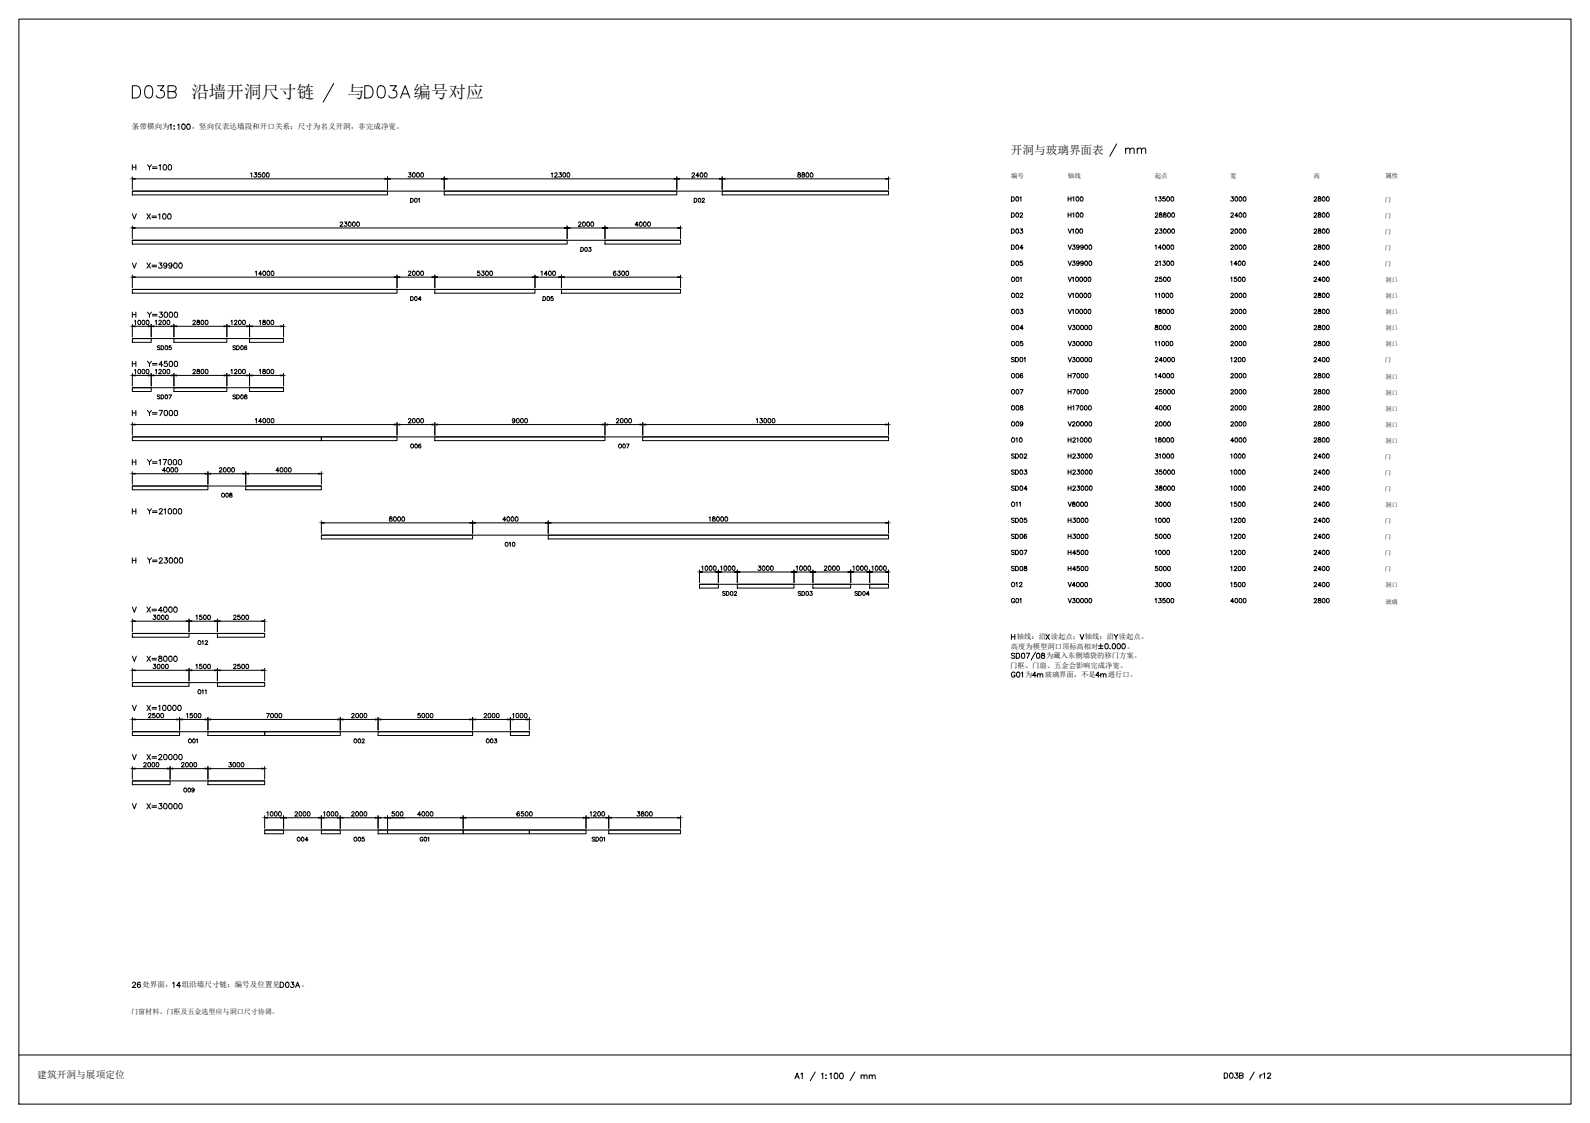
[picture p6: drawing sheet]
<svg xmlns="http://www.w3.org/2000/svg" width="841mm" height="594mm" viewBox="0 0 841 594" stroke-linecap="round" stroke-linejoin="round" font-family="sans-serif">
<!-- layer: GX_FRAME -->
<path d="M10 10h821v574h-821zM10 558h821" fill="none" stroke="#000" stroke-width=".53"/>
<!-- layer: GX_NOTE -->
<g fill="none" stroke="#000" stroke-width=".53">
<path d="M70 45h2a3 3 0 0 1 2 4 3 3 0 0 1-2 3h-2zM77 46a2.1 2.1 0 0 1 4 1v1a2.8 2.8 0 0 1-3 4 4 4 0 0 1-1-6zM83 45h4l-2 3a2.2 2.2 0 0 1 1 3 2.2 2.2 0 0 1-3 0M89 48h4v-1v-1l-1-1h-3v7h3a1.7 1.7 0 0 0 1-2 1.7 1.7 0 0 0-1-2M177 44l-6 10M193 45h2a3 3 0 0 1 2 4 3 3 0 0 1-2 3h-2zM200 46a2.1 2.1 0 0 1 3 1 3 3 0 0 1 1 3 3 3 0 0 1-4 2 5 5 0 0 1 0-6zM206 45h4l-2 3a2.2 2.2 0 0 1 1 3 2.2 2.2 0 0 1-3 0M212 52l2-7 3 7M213 50h3M90 66v2M92 67h.1"/>
<path d="M92 68h.1M94 66h1v2M535 336v2M535 337h2M537 336v2M553 336l2 2M555 336l-2 2M571 336l1 2 1-2M589 336l1 1 1-1M590 337v1M537 346h-2l2 1v1h-2M537 356a1 1 0 0 0-1 0 1 1 0 0 0-1 1 1 1 0 0 0 1 1 1 1 0 0 0 1-1h-1"/>
<path d="M538 346a1.5 1.5 0 0 1 1 1 1.5 1.5 0 0 1-1 1zM540 356h1v2M543 346h2l-2 2M548 345l-3 4M548 357h-2l1-1v2M549 357h1v1M549 356v2M550 357h1l1 1M551 346l2 1a.9 .9 0 0 1-1 1 .9 .9 0 0 1-1-1l1-1zM581 342h2M581 343h2M582 357h-2l1-1v2"/>
<path d="M582 357h2v1M582 356v2M582 341v2M584 357h1v1M587 343h.1M74 520a1.2 1.2 0 0 0-1 1 1.2 1.2 0 0 0 1 1 .9 .9 0 0 0 0-1 .9 .9 0 0 0-1 0M148 520h1a1.5 1.5 0 0 1 1 1 1.5 1.5 0 0 1-1 1h-1zM154 520h1v1a.9 .9 0 0 1 0 1 .9 .9 0 0 1-1 0M70 520h1h1l-2 2h2M91 520h1v2M95 521h-2l2-1v2M156 522l1-2 1 2"/>
<path d="M157 521h1M420 571l2-3 1 3M421 570h1M424 568v3M431 567l-2 5M434 568h1v3M437 569h.1M437 570h.1M439 568h1v3M452 567l-2 5M455 569h2v2M455 569v2"/>
<path d="M457 569h1l1 2M460 569h1v2M460 569v2M461 569h2v2M648 568a1.5 1.5 0 0 1 1 1 1.5 1.5 0 0 1-1 1zM653 568h2l-1 1a.9 .9 0 0 1 1 1 1 1 0 0 1-2 0M656 569h1l1-1h-2v2h1l1-1h-1M663 567l-2 4M666 569v1M668 569h-2M668 568h1v2M670 568h1h1l-2 2h2"/>
<circle cx="97" cy="67" r="1.3"/>
<circle cx="100" cy="67" r="1.3"/>
<circle cx="539" cy="357" r="1.2"/>
<circle cx="541" cy="347" r="1.2"/>
<circle cx="549" cy="347" r="1.2"/>
<circle cx="585" cy="342" r="1.2"/>
<circle cx="589" cy="342" r="1.2"/>
<circle cx="592" cy="342" r="1.2"/>
<circle cx="594" cy="342" r="1.2"/>
<circle cx="152" cy="521" r="1.3"/>
<circle cx="442" cy="569" r="1.4"/>
<circle cx="445" cy="569" r="1.4"/>
<circle cx="651" cy="569" r="1.3"/>
</g>
<!-- layer: GX_WALL -->
<g fill="none" stroke="#000" stroke-width=".53">
<path d="M70 101h135v2h-135zM70 101h400M235 101h123v2h-123zM382 101h88v2h-88zM70 127h230v2h-230zM70 127h290M320 127h40v2h-40zM70 153h140v2h-140zM70 153h290M230 153h53v2h-53zM297 153h63v2h-63zM70 179h10v2h-10z"/>
<path d="M70 179h80M92 179h28v2h-28zM132 179h18v2h-18zM70 205h10v2h-10zM70 205h80M92 205h28v2h-28zM132 205h18v2h-18zM70 231h100v2h-100zM70 231h400M170 231h40v2h-40zM230 231h90v2h-90zM340 231h130v2h-130z"/>
<path d="M70 257h40v2h-40zM70 257h100M130 257h40v2h-40zM170 283h80v2h-80zM170 283h300M290 283h180v2h-180zM370 309h10v2h-10zM370 309h100M390 309h30v2h-30zM430 309h20v2h-20zM460 309h10v2h-10zM70 335h30v2h-30z"/>
<path d="M70 335h70M115 335h25v2h-25zM70 361h30v2h-30zM70 361h70M115 361h25v2h-25zM70 387h25v2h-25zM70 387h210M110 387h30v2h-30zM140 387h40v2h-40zM200 387h50v2h-50zM270 387h10v2h-10zM70 413h20v2h-20z"/>
<path d="M70 413h70M110 413h30v2h-30zM140 439h10v2h-10zM140 439h220M170 439h10v2h-10zM200 439h5v2h-5zM205 439h40v2h-40zM245 439h35v2h-35zM280 439h30v2h-30zM322 439h38v2h-38z"/>
</g>
<!-- layer: GX_DIM -->
<g fill="none" stroke="#000" stroke-width=".53">
<path d="M70 94v6M71 95h133M205 94v6M206 95h28M235 94v6M236 95h121M358 94v6M359 95h22M382 94v6M383 95h86M470 94v6M70 120v6"/>
<path d="M300 120v6M320 120v6M360 120v6M71 121h228M301 121h18M321 121h38M70 146v6M71 147h138M210 146v6M211 147h18M230 146v6M231 147h51"/>
<path d="M283 146v6M284 147h12M297 146v6M298 147h61M360 146v6M70 172v6M80 172v6M81 173h10M92 172v6M93 173h26M120 172v6M121 173h10"/>
<path d="M132 172v6M133 173h16M150 172v6M70 198v6M80 198v6M92 198v6M93 199h26M120 198v6M132 198v6M133 199h16M150 198v6M70 224v6"/>
<path d="M71 225h138M210 224v6M211 225h18M230 224v6M231 225h88M320 224v6M321 225h18M340 224v6M341 225h128M470 224v6M70 250v6M71 251h38"/>
<path d="M110 250v6M111 251h18M130 250v6M131 251h38M170 250v6M170 276v6M171 277h78M250 276v6M251 277h38M290 276v6M291 277h178M470 276v6"/>
<path d="M370 302v6M380 302v6M390 302v6M391 303h28M420 302v6M430 302v6M431 303h18M450 302v6M460 302v6M470 302v6M70 328v6M71 329h28"/>
<path d="M100 328v6M101 329h13M115 328v6M116 329h23M140 328v6M70 354v6M71 355h28M100 354v6M101 355h13M115 354v6M116 355h23M140 354v6"/>
<path d="M70 380v6M95 380v6M110 380v6M180 380v6M200 380v6M250 380v6M270 380v6M280 380v6M71 381h23M96 381h13M111 381h68M181 381h18"/>
<path d="M201 381h48M251 381h18M70 406v6M71 407h18M90 406v6M91 407h18M110 406v6M111 407h28M140 406v6M140 432v6M150 432v6M151 433h18"/>
<path d="M170 432v6M180 432v6M181 433h18M200 432v6M201 433h3M205 432v6M205 433h39M245 432v6M246 433h63M310 432v6M311 433h10M322 432v6"/>
<path d="M323 433h36M360 432v6"/>
</g>
<g fill="#000" stroke="#000" stroke-width=".53">
<path d="M70 95l1-1v1zM204 94l1 1h-1zM205 95l1-1v1zM234 94l1 1h-1zM235 95l1-1v1zM357 94l1 1h-1zM358 95l1-1v1zM381 94l1 1h-1zM382 95l1-1v1zM469 94l1 1h-1zM70 121l1-1v1zM299 120l1 1h-1z"/>
<path d="M300 121l1-1v1zM319 120l1 1h-1zM320 121l1-1v1zM359 120l1 1h-1zM70 147l1-1v1zM209 146l1 1h-1zM210 147l1-1v1zM229 146l1 1h-1zM230 147l1-1v1zM282 146l1 1h-1zM283 147l1-1v1zM296 146l1 1h-1z"/>
<path d="M297 147l1-1v1zM359 146l1 1h-1zM92 173l1-1v1zM119 172l1 1h-1zM132 173l1-1v1zM149 172l1 1h-1zM92 199l1-1v1zM119 198l1 1h-1zM132 199l1-1v1zM149 198l1 1h-1zM70 225l1-1v1zM209 224l1 1h-1z"/>
<path d="M210 225l1-1v1zM229 224l1 1h-1zM230 225l1-1v1zM319 224l1 1h-1zM320 225l1-1v1zM339 224l1 1h-1zM340 225l1-1v1zM469 224l1 1h-1zM70 251l1-1v1zM109 250l1 1h-1zM110 251l1-1v1zM129 250l1 1h-1z"/>
<path d="M130 251l1-1v1zM169 250l1 1h-1zM170 277l1-1v1zM249 276l1 1h-1zM250 277l1-1v1zM289 276l1 1h-1zM290 277l1-1v1zM469 276l1 1h-1zM70 329l1-1v1zM99 328l1 1h-1zM100 329l1-1v1zM114 328l1 1h-1z"/>
<path d="M115 329l1-1v1zM139 328l1 1h-1zM70 355l1-1v1zM99 354l1 1h-1zM100 355l1-1v1zM114 354l1 1h-1zM115 355l1-1v1zM139 354l1 1h-1zM70 381l1-1v1zM94 380l1 1h-1zM95 381l1-1v1zM109 380l1 1h-1z"/>
<path d="M110 381l1-1v1zM179 380l1 1h-1zM180 381l1-1v1zM199 380l1 1h-1zM200 381l1-1v1zM249 380l1 1h-1zM250 381l1-1v1zM70 407l1-1v1zM89 406l1 1h-1zM90 407l1-1v1zM109 406l1 1h-1zM110 407l1-1v1z"/>
<path d="M139 406l1 1h-1zM199 432l1 1h-1zM200 433l1-1v1zM204 432l1 1h-1zM244 432l1 1h-1zM245 433l1-1v1zM309 432l1 1h-1zM322 433l1-1v1zM359 432l1 1h-1z"/>
</g>
<text font-size="11" x="586" y="84">/ mm</text>
<g font-size="9.3">
<text x="101" y="52">沿墙开洞尺寸链</text>
<text x="184" y="52">与</text>
<text x="219" y="52">编号对应</text>
</g>
<g font-size="6.2">
<text x="69" y="91">H Y=100</text>
<text x="69" y="117">V X=100</text>
<text x="69" y="143">V X=39900</text>
<text x="69" y="195">H Y=4500</text>
<text x="69" y="221">H Y=7000</text>
<text x="69" y="247">H Y=17000</text>
<text x="69" y="273">H Y=21000</text>
<text x="69" y="299">H Y=23000</text>
<text x="69" y="325">V X=4000</text>
<text x="69" y="351">V X=8000</text>
<text x="69" y="377">V X=10000</text>
<text x="69" y="403">V X=20000</text>
</g>
<text font-size="6.1" x="535" y="81">开洞与玻璃界面表</text>
<g font-size="5.7">
<text x="179" y="121">23000</text>
<text x="305" y="121">2000</text>
<text x="335" y="121">4000</text>
<text x="534" y="142">D05</text>
<text x="564" y="142">V39900</text>
<text x="610" y="142">21300</text>
<text x="650" y="142">1400</text>
<text x="694" y="142">2400</text>
<text x="134" y="147">14000</text>
<text x="215" y="147">2000</text>
<text x="251" y="147">5300</text>
<text x="285" y="147">1400</text>
<text x="323" y="147">6300</text>
<text x="534" y="150">O01</text>
<text x="564" y="150">V10000</text>
<text x="610" y="150">2500</text>
<text x="650" y="150">1500</text>
<text x="694" y="150">2400</text>
<text x="534" y="159">O02</text>
<text x="564" y="159">V10000</text>
<text x="610" y="159">11000</text>
<text x="650" y="159">2000</text>
<text x="694" y="159">2800</text>
<text x="534" y="167">O03</text>
<text x="564" y="167">V10000</text>
<text x="610" y="167">18000</text>
<text x="650" y="167">2000</text>
<text x="694" y="167">2800</text>
<text x="69" y="169">H Y=3000</text>
<text x="534" y="176">O04</text>
<text x="564" y="176">V30000</text>
<text x="610" y="176">8000</text>
<text x="650" y="176">2000</text>
<text x="694" y="176">2800</text>
<text x="534" y="184">O05</text>
<text x="564" y="184">V30000</text>
<text x="610" y="184">11000</text>
<text x="650" y="184">2000</text>
<text x="694" y="184">2800</text>
<text x="70" y="199">1000</text>
<text x="81" y="199">1200</text>
<text x="101" y="199">2800</text>
<text x="121" y="199">1200</text>
<text x="136" y="199">1800</text>
<text x="134" y="225">14000</text>
<text x="215" y="225">2000</text>
<text x="270" y="225">9000</text>
<text x="325" y="225">2000</text>
<text x="399" y="225">13000</text>
<text x="534" y="235">O10</text>
<text x="564" y="235">H21000</text>
<text x="610" y="235">18000</text>
<text x="650" y="235">4000</text>
<text x="694" y="235">2800</text>
<text x="534" y="244">SD02</text>
<text x="564" y="244">H23000</text>
<text x="610" y="244">31000</text>
<text x="650" y="244">1000</text>
<text x="694" y="244">2400</text>
<text x="534" y="252">SD03</text>
<text x="564" y="252">H23000</text>
<text x="610" y="252">35000</text>
<text x="650" y="252">1000</text>
<text x="694" y="252">2400</text>
<text x="534" y="261">SD04</text>
<text x="564" y="261">H23000</text>
<text x="610" y="261">38000</text>
<text x="650" y="261">1000</text>
<text x="694" y="261">2400</text>
<text x="534" y="269">O11</text>
<text x="564" y="269">V8000</text>
<text x="610" y="269">3000</text>
<text x="650" y="269">1500</text>
<text x="694" y="269">2400</text>
<text x="534" y="278">SD05</text>
<text x="564" y="278">H3000</text>
<text x="610" y="278">1000</text>
<text x="650" y="278">1200</text>
<text x="694" y="278">2400</text>
<text x="370" y="303">1000</text>
<text x="380" y="303">1000</text>
<text x="400" y="303">3000</text>
<text x="420" y="303">1000</text>
<text x="435" y="303">2000</text>
<text x="450" y="303">1000</text>
<text x="460" y="303">1000</text>
<text x="77" y="381">2500</text>
<text x="97" y="381">1500</text>
<text x="140" y="381">7000</text>
<text x="185" y="381">2000</text>
<text x="220" y="381">5000</text>
<text x="255" y="381">2000</text>
<text x="270" y="381">1000</text>
<text x="75" y="407">2000</text>
<text x="95" y="407">2000</text>
<text x="120" y="407">3000</text>
<text x="69" y="429">V X=30000</text>
</g>
<g font-size="5.3">
<text x="131" y="95">13500</text>
<text x="215" y="95">3000</text>
<text x="290" y="95">12300</text>
<text x="365" y="95">2400</text>
<text x="421" y="95">8800</text>
<text x="534" y="108">D01</text>
<text x="564" y="108">H100</text>
<text x="610" y="108">13500</text>
<text x="650" y="108">3000</text>
<text x="694" y="108">2800</text>
<text x="216" y="108">D01</text>
<text x="366" y="108">D02</text>
<text x="534" y="116">D02</text>
<text x="564" y="116">H100</text>
<text x="610" y="116">28800</text>
<text x="650" y="116">2400</text>
<text x="694" y="116">2800</text>
<text x="534" y="125">D03</text>
<text x="564" y="125">V100</text>
<text x="610" y="125">23000</text>
<text x="650" y="125">2000</text>
<text x="694" y="125">2800</text>
<text x="306" y="134">D03</text>
<text x="534" y="133">D04</text>
<text x="564" y="133">V39900</text>
<text x="610" y="133">14000</text>
<text x="650" y="133">2000</text>
<text x="694" y="133">2800</text>
<text x="216" y="160">D04</text>
<text x="286" y="160">D05</text>
<text x="70" y="173">1000</text>
<text x="81" y="173">1200</text>
<text x="101" y="173">2800</text>
<text x="121" y="173">1200</text>
<text x="136" y="173">1800</text>
<text x="82" y="186">SD05</text>
<text x="122" y="186">SD06</text>
<text x="534" y="193">SD01</text>
<text x="564" y="193">V30000</text>
<text x="610" y="193">24000</text>
<text x="650" y="193">1200</text>
<text x="694" y="193">2400</text>
<text x="534" y="201">O06</text>
<text x="564" y="201">H7000</text>
<text x="610" y="201">14000</text>
<text x="650" y="201">2000</text>
<text x="694" y="201">2800</text>
<text x="534" y="210">O07</text>
<text x="564" y="210">H7000</text>
<text x="610" y="210">25000</text>
<text x="650" y="210">2000</text>
<text x="694" y="210">2800</text>
<text x="82" y="212">SD07</text>
<text x="122" y="212">SD08</text>
<text x="534" y="218">O08</text>
<text x="564" y="218">H17000</text>
<text x="610" y="218">4000</text>
<text x="650" y="218">2000</text>
<text x="694" y="218">2800</text>
<text x="534" y="226">O09</text>
<text x="564" y="226">V20000</text>
<text x="610" y="226">2000</text>
<text x="650" y="226">2000</text>
<text x="694" y="226">2800</text>
<text x="216" y="238">O06</text>
<text x="326" y="238">O07</text>
<text x="85" y="251">4000</text>
<text x="115" y="251">2000</text>
<text x="145" y="251">4000</text>
<text x="116" y="264">O08</text>
<text x="205" y="277">8000</text>
<text x="265" y="277">4000</text>
<text x="374" y="277">18000</text>
<text x="534" y="286">SD06</text>
<text x="564" y="286">H3000</text>
<text x="610" y="286">5000</text>
<text x="650" y="286">1200</text>
<text x="694" y="286">2400</text>
<text x="266" y="290">O10</text>
<text x="534" y="295">SD07</text>
<text x="564" y="295">H4500</text>
<text x="610" y="295">1000</text>
<text x="650" y="295">1200</text>
<text x="694" y="295">2400</text>
<text x="534" y="303">SD08</text>
<text x="564" y="303">H4500</text>
<text x="610" y="303">5000</text>
<text x="650" y="303">1200</text>
<text x="694" y="303">2400</text>
<text x="534" y="312">O12</text>
<text x="564" y="312">V4000</text>
<text x="610" y="312">3000</text>
<text x="650" y="312">1500</text>
<text x="694" y="312">2400</text>
<text x="381" y="316">SD02</text>
<text x="421" y="316">SD03</text>
<text x="451" y="316">SD04</text>
<text x="534" y="320">G01</text>
<text x="564" y="320">V30000</text>
<text x="610" y="320">13500</text>
<text x="650" y="320">4000</text>
<text x="694" y="320">2800</text>
<text x="80" y="329">3000</text>
<text x="102" y="329">1500</text>
<text x="122" y="329">2500</text>
<text x="103" y="342">O12</text>
<text x="80" y="355">3000</text>
<text x="102" y="355">1500</text>
<text x="122" y="355">2500</text>
<text x="103" y="368">O11</text>
<text x="96" y="420">O09</text>
<text x="140" y="433">1000</text>
<text x="155" y="433">2000</text>
<text x="170" y="433">1000</text>
<text x="185" y="433">2000</text>
<text x="206" y="433">500</text>
<text x="220" y="433">4000</text>
<text x="272" y="433">6500</text>
<text x="311" y="433">1200</text>
<text x="336" y="433">3800</text>
<text x="156" y="446">O04</text>
<text x="186" y="446">O05</text>
<text x="221" y="446">G01</text>
<text x="312" y="446">SD01</text>
</g>
<text font-size="5.1" x="20" y="570">建筑开洞与展项定位</text>
<g font-size="4.9">
<text x="98" y="394">O01</text>
<text x="186" y="394">O02</text>
<text x="256" y="394">O03</text>
</g>
<g font-size="4">
<text x="70" y="68">条带横向为</text>
<text x="101" y="68">，竖向仅表达墙段和开口关系；尺寸为名义开洞，非完成净宽。</text>
<text x="75" y="522">处界面，</text>
<text x="96" y="522">组沿墙尺寸链；编号及位置见</text>
<text x="159" y="522">。</text>
</g>
<g font-size="3.9">
<text x="538" y="338">轴线：沿 读起点； 轴线：沿 读起点。</text>
<text x="535" y="343">高度为模型洞口顶标高相对</text>
<text x="596" y="343">。</text>
<text x="534" y="353">门框、门扇、五金会影响完成净宽。</text>
<text x="553" y="348">为藏入东侧墙袋的移门方案。</text>
<text x="542" y="358">为</text>
<text x="553" y="358">玻璃界面，不是</text>
<text x="586" y="358">通行口。</text>
</g>
<text font-size="3.7" x="69" y="536">门窗材料、门框及五金选型应与洞口尺寸协调。</text>
<g font-size="3.4">
<text x="535" y="94">编号</text>
<text x="565" y="94">轴线</text>
<text x="611" y="94">起点</text>
<text x="651" y="94">宽</text>
<text x="695" y="94">高</text>
<text x="733" y="94">属性</text>
</g>
<g font-size="3.3">
<text x="732" y="107">门</text>
<text x="732" y="115">门</text>
<text x="732" y="124">门</text>
<text x="732" y="132">门</text>
<text x="732" y="141">门</text>
<text x="733" y="149">洞口</text>
<text x="733" y="158">洞口</text>
<text x="733" y="166">洞口</text>
<text x="733" y="175">洞口</text>
<text x="733" y="183">洞口</text>
<text x="732" y="192">门</text>
<text x="733" y="200">洞口</text>
<text x="733" y="209">洞口</text>
<text x="733" y="217">洞口</text>
<text x="733" y="226">洞口</text>
<text x="733" y="234">洞口</text>
<text x="732" y="243">门</text>
<text x="732" y="251">门</text>
<text x="732" y="260">门</text>
<text x="733" y="268">洞口</text>
<text x="732" y="277">门</text>
<text x="732" y="285">门</text>
<text x="732" y="294">门</text>
<text x="732" y="302">门</text>
<text x="733" y="311">洞口</text>
<text x="733" y="319">玻璃</text>
</g>
</svg>
